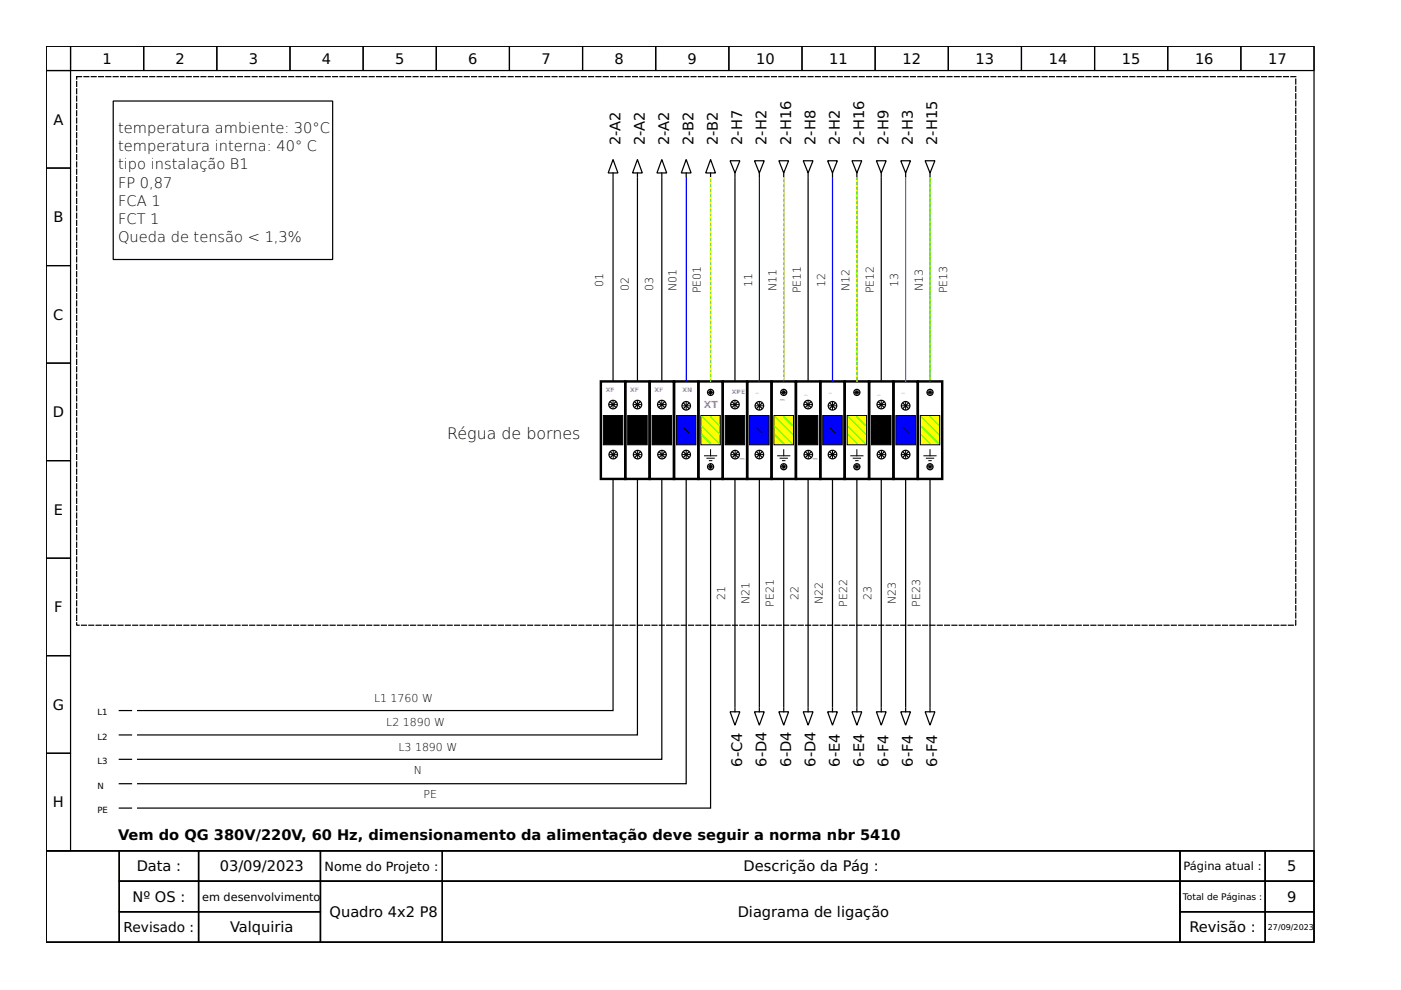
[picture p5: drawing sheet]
<svg xmlns="http://www.w3.org/2000/svg" width="297mm" height="210mm" viewBox="0 0 297 210" stroke-linecap="round" stroke-linejoin="round" font-family="sans-serif">
<g fill="none" stroke="#000" stroke-width=".26">
<path d="M9.8 9.8h268.8v170.6h-268.8zM9.8 9.8h5.2v5.2h-5.2zM9.8 15h5.2v20.6h-5.2zM15 9.8h15.5v5.2h-15.5zM30.5 9.8h15.5v5.2h-15.5zM46 9.8h15.5v5.2h-15.5zM61.5 9.8h15.5v5.2h-15.5zM77 9.8h15.5v5.2h-15.5zM92.5 9.8h15.5v5.2h-15.5zM108 9.8h15.5v5.2h-15.5zM123.5 9.8h15.5v5.2h-15.5zM139 9.8h15.5v5.2h-15.5z"/>
<path d="M154.5 9.8h15.5v5.2h-15.5zM170 9.8h15.6v5.2h-15.6zM185.6 9.8h15.5v5.2h-15.5zM201.1 9.8h15.5v5.2h-15.5zM216.6 9.8h15.5v5.2h-15.5zM232.1 9.8h15.5v5.2h-15.5zM247.6 9.8h15.5v5.2h-15.5zM263.1 9.8h15.5v5.2h-15.5zM9.8 35.6h5.2v20.7h-5.2zM24 21.4h46.5v33.6h-46.5zM135.1 33.8l1.1 2.9h-2.1zM135.1 36.7v.7"/>
<path d="M9.8 56.3h5.2v20.7h-5.2zM86 57.6h.1M9.8 77h5.2v20.7h-5.2zM9.8 97.7h5.2v20.6h-5.2zM129.5 85.3l1 1M129.5 95.9l1 1M130.5 85.3l-1 1M130.5 95.9l-1 1M191.5 85.5l1 1.1M191.5 95.9l1 1M192.5 95.9l-1 1M192.5 85.5l-1 1.1"/>
<path d="M9.8 118.3h5.2v20.7h-5.2zM9.8 139h5.2v20.7h-5.2zM9.8 159.7h5.2v20.7h-5.2zM25.3 150.7h2.6M25.3 155.8h2.6M191 150.9h2l-1 2.9zM192 150.1v.8M25.3 171.3h2.6M25.3 161h2.6M25.3 166.2h2.6M9.8 180.4h268.8v19.4h-268.8zM9.8 180.4h15.5v19.4h-15.5z"/>
<path d="M25.3 180.4h16.8v6.4h-16.8zM25.3 186.8h16.8v6.5h-16.8zM25.3 193.3h16.8v6.5h-16.8zM42.1 180.4h25.8v6.4h-25.8zM42.1 186.8h25.8v6.5h-25.8zM42.1 193.3h25.8v6.5h-25.8zM67.9 180.4h25.9v6.4h-25.9zM67.9 186.8h25.9v13h-25.9zM93.8 180.4h156.4v6.4h-156.4zM93.8 186.8h156.4v13h-156.4zM250.2 180.4h18.1v6.4h-18.1zM250.2 186.8h18.1v6.5h-18.1z"/>
<path d="M250.2 193.3h18.1v6.5h-18.1zM268.3 180.4h10.3v6.4h-10.3zM268.3 186.8h10.3v6.5h-10.3zM268.3 193.3h10.3v6.5h-10.3z"/>
<circle cx="130" cy="85.8" r=".9"/>
<circle cx="130" cy="96.4" r=".9"/>
<circle cx="192" cy="96.4" r=".9"/>
<circle cx="192" cy="86" r=".9"/>
</g>
<path d="M16.3 16.3h258.4v116.3h-258.4z" fill="none" stroke="#000" stroke-width=".26" stroke-dasharray="1 .5"/>
<path d="M127.4 80.9h5.2v20.6h-5.2zM189.4 80.9h5.2v20.6h-5.2z" fill="none" stroke="#000" stroke-width=".52"/>
<path d="M129.2 85.8h1.6M129.2 96.4h1.6M130 85v1.6M130 95.6v1.6" fill="none" stroke="#000" stroke-width=".21"/>
<path d="M127.9 88.1h4.1v6.2h-4.1z" fill-rule="evenodd" fill="#000" stroke="#000" stroke-width=".21"/>
<path d="M189.9 88.1h4.2v6.2h-4.2z" fill-rule="evenodd" fill="#00f" stroke="#000" stroke-width=".21"/>
<path d="M155.1 85.8h1.5M155.1 96.4h1.5M155.8 85v1.6M155.9 95.6v1.6M191.2 86h1.6M191.2 96.4h1.6M191.5 90.7l1 1M192 85.3v1.5M192 95.6v1.6" fill="none" stroke="#000" stroke-width=".21"/>
<g fill="none" stroke="#000" stroke-width=".26">
<path d="M191 34.1h2l-1 2.6zM192 36.7v.7M155.3 85.3l1 1M155.3 95.9l1.1 1M156.3 85.3l-1 1M156.4 95.9l-1.1 1"/>
<circle cx="155.8" cy="85.8" r=".9"/>
<circle cx="155.9" cy="96.4" r=".9"/>
<circle cx="197.2" cy="99" r=".65"/>
</g>
<path d="M153.2 80.9h5.2v20.6h-5.2z" fill="none" stroke="#000" stroke-width=".52"/>
<path d="M153.8 88.1h4.1v6.2h-4.1z" fill-rule="evenodd" fill="#000" stroke="#000" stroke-width=".21"/>
<path d="M195.1 88.1h4.1v6.2h-4.1z" fill-rule="evenodd" fill="#ff0" stroke="#000" stroke-width=".21"/>
<g fill="none" stroke="#000" stroke-width=".26">
<path d="M134.6 85.3l1.1 1M134.7 95.9l1 1M135.7 85.3l-1.1 1M135.7 95.9l-1 1M145 85.5l1 1.1M145 95.9l1 1M146 85.5l-1 1.1M146 95.9l-1 1M170.8 85.3l1.1 1M170.9 95.9l1 1M171.9 85.3l-1.1 1M171.9 95.9l-1 1"/>
<path d="M196.9 98.7l.5 .5M196.9 82.9l.5 .6M197.4 98.7l-.5 .5M197.4 82.9l-.5 .6M196.1 150.9h2.1l-1 2.9zM197.2 150.1v.8"/>
<circle cx="135.1" cy="85.8" r=".9"/>
<circle cx="135.2" cy="96.4" r=".9"/>
<circle cx="145.5" cy="96.4" r=".9"/>
<circle cx="145.5" cy="86" r=".9"/>
<circle cx="171.3" cy="85.8" r=".9"/>
<circle cx="171.4" cy="96.4" r=".9"/>
<circle cx="197.2" cy="83.2" r=".65"/>
</g>
<path d="M132.6 80.9h5.1v20.6h-5.1zM142.9 80.9h5.2v20.6h-5.2zM168.7 80.9h5.2v20.6h-5.2zM194.6 80.9h5.2v20.6h-5.2z" fill="none" stroke="#000" stroke-width=".52"/>
<g fill="none" stroke="#000" stroke-width=".21">
<path d="M134.4 85.8h1.5M134.4 96.4h1.6M135.1 85v1.6M135.2 95.6v1.6M170.6 85.8h1.5M170.6 96.4h1.5M171.3 85v1.6M171.4 95.6v1.6M195.9 96.6h2.6M196.4 97.2h1.6M196.7 99h1M196.7 83.2h1"/>
<path d="M196.9 97.7h.5M197.2 82.7v1M197.2 95.3v1.3M197.2 98.4v1.1"/>
</g>
<path d="M195.4 88.4l3.6 3.6M195.4 90.4l3.6 3.7M195.4 92.2l1.8 1.9M197.2 88.4l1.8 1.8" fill="none" stroke="#0f0" stroke-width=".26"/>
<g fill="#000" stroke="#000" stroke-width=".21">
<path d="M133.1 88.1h4.1v6.2h-4.1z" fill-rule="evenodd"/>
<path d="M169.3 88.1h4.1v6.2h-4.1z" fill-rule="evenodd"/>
</g>
<path d="M143.4 88.1h4.2v6.2h-4.2z" fill-rule="evenodd" fill="#00f" stroke="#000" stroke-width=".21"/>
<path d="M144.7 86h1.6M144.7 96.4h1.6M145 90.7l1 1M145.5 85.3v1.5M145.5 95.6v1.6M186.1 85.8h1.5M186.1 96.4h1.6M186.8 85v1.6M186.9 95.6v1.6" fill="none" stroke="#000" stroke-width=".21"/>
<g fill="none" stroke="#000" stroke-width=".26">
<path d="M196.1 34.1h2.1l-1 2.6zM197.2 36.7v.7M160.5 85.5l1 1.1M160.5 95.9l1 1M161.5 95.9l-1 1M161.5 85.5l-1 1.1M186.3 85.3l1.1 1M186.4 95.9l1 1M187.4 85.3l-1.1 1M187.4 95.9l-1 1"/>
<circle cx="161" cy="96.4" r=".9"/>
<circle cx="161" cy="86" r=".9"/>
<circle cx="186.8" cy="85.8" r=".9"/>
<circle cx="186.9" cy="96.4" r=".9"/>
</g>
<path d="M158.4 80.9h5.2v20.6h-5.2zM184.3 80.9h5.1v20.6h-5.1z" fill="none" stroke="#000" stroke-width=".52"/>
<path d="M184.8 88.1h4.1v6.2h-4.1z" fill-rule="evenodd" fill="#000" stroke="#000" stroke-width=".21"/>
<path d="M158.9 88.1h4.2v6.2h-4.2z" fill-rule="evenodd" fill="#00f" stroke="#000" stroke-width=".21"/>
<path d="M160.2 86h1.6M160.2 96.4h1.6M160.5 90.7l1 1M161 85.3v1.5M161 95.6v1.6" fill="none" stroke="#000" stroke-width=".21"/>
<g fill="none" stroke="#000" stroke-width=".26">
<path d="M176 85.5l1 1.1M176 95.9l1 1M177 95.9l-1 1M177 85.5l-1 1.1"/>
<circle cx="176.5" cy="96.4" r=".9"/>
<circle cx="176.5" cy="86" r=".9"/>
</g>
<path d="M173.9 80.9h5.2v20.6h-5.2z" fill="none" stroke="#000" stroke-width=".52"/>
<path d="M174.4 88.1h4.2v6.2h-4.2z" fill-rule="evenodd" fill="#00f" stroke="#000" stroke-width=".21"/>
<path d="M175.7 86h1.6M175.7 96.4h1.6M176 90.7l1 1M176.5 85.3v1.5M176.5 95.6v1.6" fill="none" stroke="#000" stroke-width=".21"/>
<g fill="none" stroke="#000" stroke-width=".26">
<path d="M170.3 34.1h2.1l-1.1 2.6zM171.3 36.7v.7"/>
<circle cx="181.7" cy="99" r=".65"/>
</g>
<path d="M179.6 88.1h4.1v6.2h-4.1z" fill-rule="evenodd" fill="#ff0" stroke="#000" stroke-width=".21"/>
<g fill="none" stroke="#000" stroke-width=".26">
<path d="M139.8 85.3l1 1M139.8 95.9l1.1 1M140.8 85.3l-1 1M140.9 95.9l-1.1 1M181.4 98.7l.5 .5M181.4 82.9l.5 .6M181.9 98.7l-.5 .5M181.9 82.9l-.5 .6M170.3 150.9h2.1l-1.1 2.9zM171.3 150.1v.8"/>
<circle cx="140.3" cy="85.8" r=".9"/>
<circle cx="140.4" cy="96.4" r=".9"/>
<circle cx="166.2" cy="99" r=".65"/>
<circle cx="181.7" cy="83.2" r=".65"/>
</g>
<path d="M137.7 80.9h5.2v20.6h-5.2zM179.1 80.9h5.2v20.6h-5.2z" fill="none" stroke="#000" stroke-width=".52"/>
<path d="M139.5 85.8h1.6M139.6 96.4h1.5M140.3 85v1.6M140.4 95.6v1.6M180.4 96.6h2.6M180.9 97.2h1.5M181.2 99h1M181.2 83.2h1M181.4 97.7h.5M181.7 82.7v1M181.7 95.3v1.3M181.7 98.4v1.1" fill="none" stroke="#000" stroke-width=".21"/>
<path d="M179.9 88.4l3.6 3.6M179.9 90.4l3.6 3.7M179.9 92.2l1.8 1.9M181.7 88.4l1.8 1.8" fill="none" stroke="#0f0" stroke-width=".26"/>
<path d="M138.3 88.1h4.1v6.2h-4.1z" fill-rule="evenodd" fill="#000" stroke="#000" stroke-width=".21"/>
<path d="M164.1 88.1h4.1v6.2h-4.1z" fill-rule="evenodd" fill="#ff0" stroke="#000" stroke-width=".21"/>
<g fill="none" stroke="#000" stroke-width=".26">
<path d="M130 33.8l1 2.9h-2.1zM130 36.7v.7M140.3 33.8l1.1 2.9h-2.1zM140.3 36.7v.7M145.5 33.8l1 2.9h-2zM145.5 36.7v.7M150.7 33.8l1 2.9h-2.1zM150.7 36.7v.7M154.8 34.1h2.1l-1.1 2.6zM155.8 36.7v.7M160 34.1h2l-1 2.6zM161 36.7v.7"/>
<path d="M165.1 34.1h2.1l-1 2.6zM166.2 36.7v.7M175.5 34.1h2l-1 2.6zM176.5 36.7v.7M180.6 34.1h2.1l-1 2.6zM181.7 36.7v.7M185.8 34.1h2.1l-1.1 2.6zM186.8 36.7v.7M165.9 98.7l.5 .5M165.9 82.9l.5 .6M166.4 98.7l-.5 .5M166.4 82.9l-.5 .6"/>
<path d="M154.8 150.9h2.1l-1.1 2.9zM155.8 150.1v.8M165.1 150.9h2.1l-1 2.9zM166.2 150.1v.8M175.5 150.9h2l-1 2.9zM176.5 150.1v.8M180.6 150.9h2.1l-1 2.9zM181.7 150.1v.8M185.8 150.9h2.1l-1.1 2.9zM186.8 150.1v.8"/>
<circle cx="150.7" cy="99" r=".65"/>
<circle cx="166.2" cy="83.2" r=".65"/>
</g>
<path d="M163.6 80.9h5.1v20.6h-5.1z" fill="none" stroke="#000" stroke-width=".52"/>
<path d="M164.9 96.6h2.6M165.4 97.2h1.5M165.6 99h1.1M165.6 83.2h1.1M165.9 97.7h.5M166.2 82.7v1M166.2 95.3v1.3M166.2 98.4v1.1" fill="none" stroke="#000" stroke-width=".21"/>
<path d="M164.4 88.4l3.6 3.6M164.4 90.4l3.6 3.7M164.4 92.2l1.8 1.9M166.2 88.4l1.8 1.8" fill="none" stroke="#0f0" stroke-width=".26"/>
<path d="M148.6 88.1h4.1v6.2h-4.1z" fill-rule="evenodd" fill="#ff0" stroke="#000" stroke-width=".21"/>
<g fill="none" stroke="#000" stroke-width=".26">
<path d="M130 37.7v43.2M135.1 37.7v43.2M140.3 37.7v43.2M155.8 37.7v43.2M171.3 37.7v43.2M186.8 37.7v43.2M150.4 98.7l.5 .5M150.4 82.9l.5 .6M150.9 98.7l-.5 .5M150.9 82.9l-.5 .6M130 101.5v49.2h-100.8M135.1 101.5v54.3h-105.9"/>
<path d="M140.3 101.5v59.5h-111.1M145.5 101.5v64.7h-116.3M150.7 101.5v69.8h-121.5M155.8 101.5v48.4M161 101.5v48.4M166.2 101.5v48.4M171.3 101.5v48.4M176.5 101.5v48.4M181.7 101.5v48.4M186.8 101.5v48.4M192 101.5v48.4M197.2 101.5v48.4"/>
<path d="M160 150.9h2l-1 2.9zM161 150.1v.8"/>
<circle cx="150.7" cy="83.2" r=".65"/>
</g>
<path d="M148.1 80.9h5.1v20.6h-5.1z" fill="none" stroke="#000" stroke-width=".52"/>
<path d="M149.4 96.6h2.5M149.9 97.2h1.5M150.1 99h1.1M150.1 83.2h1.1M150.4 97.7h.5M150.7 82.7v1M150.7 95.3v1.3M150.7 98.4v1.1" fill="none" stroke="#000" stroke-width=".21"/>
<path d="M148.8 88.4l3.7 3.6M148.8 90.4l3.7 3.7M148.8 92.2l1.9 1.9M150.7 88.4l1.8 1.8" fill="none" stroke="#0f0" stroke-width=".26"/>
<path d="M192 37.7v43.2" fill="none" stroke="#1c71d8" stroke-width=".26"/>
<path d="M166.2 37.7v43.2M181.7 37.7v43.2M197.2 37.7v43.2" fill="none" stroke="#0a0" stroke-width=".26"/>
<path d="M150.7 37.7v43.2M166.2 37.7v43.2M197.2 37.7v43.2M181.7 80.9v-43.2" fill="none" stroke="#ff0" stroke-width=".26" stroke-dasharray=".3 .8"/>
<path d="M145.5 37.7v43.2M161 37.7v43.2M176.5 37.7v43.2" fill="none" stroke="#00f" stroke-width=".26"/>
<path d="M150.7 37.7v43.2" fill="none" stroke="#2ec27e" stroke-width=".26"/>
<text font-size="3.4" x="94.8" y="93">Régua de bornes</text>
<g font-size="3.1">
<text x="21.7" y="13.5">1</text>
<text x="37.2" y="13.5">2</text>
<text x="52.7" y="13.5">3</text>
<text x="68.3" y="13.5">4</text>
<text x="83.8" y="13.5">5</text>
<text x="99.3" y="13.5">6</text>
<text x="114.8" y="13.5">7</text>
<text x="130.3" y="13.5">8</text>
<text x="145.8" y="13.5">9</text>
<text x="160.3" y="13.5">10</text>
<text x="175.8" y="13.5">11</text>
<text x="191.3" y="13.5">12</text>
<text x="206.8" y="13.5">13</text>
<text x="222.4" y="13.5">14</text>
<text x="237.9" y="13.5">15</text>
<text x="253.4" y="13.5">16</text>
<text x="268.9" y="13.5">17</text>
<text x="11.3" y="26.5">A</text>
<text x="25" y="28.1">temperatura ambiente: 30°C</text>
<text x="25" y="32">temperatura interna: 40° C</text>
<text x="25" y="35.9">tipo instalação B1</text>
<text x="131.5" y="30.7" transform="rotate(-90 131.5 30.7)">2-A2</text>
<text x="136.7" y="30.7" transform="rotate(-90 136.7 30.7)">2-A2</text>
<text x="141.9" y="30.7" transform="rotate(-90 141.9 30.7)">2-A2</text>
<text x="147" y="30.7" transform="rotate(-90 147 30.7)">2-B2</text>
<text x="152.2" y="30.7" transform="rotate(-90 152.2 30.7)">2-B2</text>
<text x="157.4" y="30.7" transform="rotate(-90 157.4 30.7)">2-H7</text>
<text x="162.5" y="30.7" transform="rotate(-90 162.5 30.7)">2-H2</text>
<text x="167.7" y="30.7" transform="rotate(-90 167.7 30.7)">2-H16</text>
<text x="172.9" y="30.7" transform="rotate(-90 172.9 30.7)">2-H8</text>
<text x="178.1" y="30.7" transform="rotate(-90 178.1 30.7)">2-H2</text>
<text x="183.2" y="30.7" transform="rotate(-90 183.2 30.7)">2-H16</text>
<text x="188.4" y="30.7" transform="rotate(-90 188.4 30.7)">2-H9</text>
<text x="193.6" y="30.7" transform="rotate(-90 193.6 30.7)">2-H3</text>
<text x="198.7" y="30.7" transform="rotate(-90 198.7 30.7)">2-H15</text>
<text x="25" y="39.8">FP 0,87</text>
<text x="11.3" y="47.1">B</text>
<text x="25" y="43.6">FCA 1</text>
<text x="25" y="47.5">FCT 1</text>
<text x="25" y="51.4">Queda de tensão &lt; 1,3%</text>
<text x="11.3" y="67.8">C</text>
<text x="11.2" y="88.5">D</text>
<text x="11.4" y="109.2">E</text>
<text x="11.5" y="129.8">F</text>
<text x="11.2" y="150.5">G</text>
<text x="157.4" y="162.5" transform="rotate(-90 157.4 162.5)">6-C4</text>
<text x="162.5" y="162.5" transform="rotate(-90 162.5 162.5)">6-D4</text>
<text x="167.7" y="162.5" transform="rotate(-90 167.7 162.5)">6-D4</text>
<text x="172.9" y="162.5" transform="rotate(-90 172.9 162.5)">6-D4</text>
<text x="178.1" y="162.5" transform="rotate(-90 178.1 162.5)">6-E4</text>
<text x="183.2" y="162.5" transform="rotate(-90 183.2 162.5)">6-E4</text>
<text x="188.4" y="162.5" transform="rotate(-90 188.4 162.5)">6-F4</text>
<text x="193.6" y="162.5" transform="rotate(-90 193.6 162.5)">6-F4</text>
<text x="198.7" y="162.5" transform="rotate(-90 198.7 162.5)">6-F4</text>
<text x="11.2" y="171.2">H</text>
<text x="25" y="178.1">Vem do QG 380V/220V, 60 Hz, dimensionamento da alimentação deve seguir a norma nbr 5410</text>
<text x="29" y="184.8">Data :</text>
<text x="46.6" y="184.8">03/09/2023</text>
<text x="157.6" y="184.8">Descrição da Pág :</text>
<text x="272.9" y="184.8">5</text>
<text x="28.1" y="191.2">Nº OS :</text>
<text x="272.9" y="191.2">9</text>
<text x="48.8" y="197.7">Valquiria</text>
<text x="69.9" y="194.5">Quadro 4x2 P8</text>
<text x="156.4" y="194.5">Diagrama de ligação</text>
<text x="252.2" y="197.7">Revisão :</text>
</g>
<text font-size="2.9" x="26.2" y="197.6">Revisado :</text>
<text font-size="2.7" x="68.8" y="184.6">Nome do Projeto :</text>
<g font-size="2.4">
<text x="250.9" y="184.5">Página atual :</text>
<text x="42.9" y="191">em desenvolvimento</text>
</g>
<g font-size="2.3">
<text x="127.9" y="60.8" transform="rotate(-90 127.9 60.8)">01</text>
<text x="133.3" y="61.7" transform="rotate(-90 133.3 61.7)">02</text>
<text x="138.5" y="61.7" transform="rotate(-90 138.5 61.7)">03</text>
<text x="143.4" y="61.6" transform="rotate(-90 143.4 61.6)">N01</text>
<text x="148.6" y="62.2" transform="rotate(-90 148.6 62.2)">PE01</text>
<text x="159.4" y="60.8" transform="rotate(-90 159.4 60.8)">11</text>
<text x="164.6" y="61.6" transform="rotate(-90 164.6 61.6)">N11</text>
<text x="169.8" y="62.2" transform="rotate(-90 169.8 62.2)">PE11</text>
<text x="175" y="60.8" transform="rotate(-90 175 60.8)">12</text>
<text x="180.1" y="61.6" transform="rotate(-90 180.1 61.6)">N12</text>
<text x="185.3" y="62.2" transform="rotate(-90 185.3 62.2)">PE12</text>
<text x="190.5" y="60.8" transform="rotate(-90 190.5 60.8)">13</text>
<text x="195.6" y="61.6" transform="rotate(-90 195.6 61.6)">N13</text>
<text x="200.8" y="62.2" transform="rotate(-90 200.8 62.2)">PE13</text>
<text x="153.8" y="127.2" transform="rotate(-90 153.8 127.2)">21</text>
<text x="158.9" y="128.1" transform="rotate(-90 158.9 128.1)">N21</text>
<text x="164.1" y="128.6" transform="rotate(-90 164.1 128.6)">PE21</text>
<text x="169.3" y="127.2" transform="rotate(-90 169.3 127.2)">22</text>
<text x="174.4" y="128.1" transform="rotate(-90 174.4 128.1)">N22</text>
<text x="179.6" y="128.6" transform="rotate(-90 179.6 128.6)">PE22</text>
<text x="184.8" y="127.2" transform="rotate(-90 184.8 127.2)">23</text>
<text x="189.9" y="128.1" transform="rotate(-90 189.9 128.1)">N23</text>
<text x="195.1" y="128.6" transform="rotate(-90 195.1 128.6)">PE23</text>
<text x="79.3" y="148.8">L1</text>
<text x="82.8" y="148.8">1760 W</text>
<text x="81.9" y="154">L2</text>
<text x="85.4" y="154">1890 W</text>
<text x="84.5" y="159.2">L3</text>
<text x="88" y="159.2">1890 W</text>
<text x="87.8" y="164.1">N</text>
<text x="89.8" y="169.3">PE</text>
</g>
<g font-size="2.1" fill="#f0f">
<text x="149.2" y="86.6">XT</text>
<text x="165.4" y="84.5">_</text>
<text x="156.9" y="96.9">_</text>
<text x="172.4" y="96.9">_</text>
</g>
<text font-size="1.9" x="250.8" y="190.8">Total de Páginas :</text>
<g font-size="1.8">
<text x="20.6" y="151.7">L1</text>
<text x="20.6" y="156.9">L2</text>
<text x="20.6" y="167.2">N</text>
<text x="20.6" y="162">L3</text>
<text x="20.6" y="172.4">PE</text>
</g>
<text font-size="1.7" x="268.8" y="197.2">27/09/2023</text>
<g font-size="1.3" fill="#f0f">
<text x="128.4" y="83.2">XF</text>
<text x="133.6" y="83.2">XF</text>
<text x="138.8" y="83.2">XF</text>
<text x="144.7" y="83.2">XN</text>
<text x="155.2" y="83.5">XPE</text>
<text x="160.2" y="83.2">_</text>
<text x="170.6" y="83.5">_</text>
<text x="175.7" y="83.2">_</text>
<text x="186.1" y="83.5">_</text>
<text x="191.2" y="83.2">_</text>
</g>
</svg>
